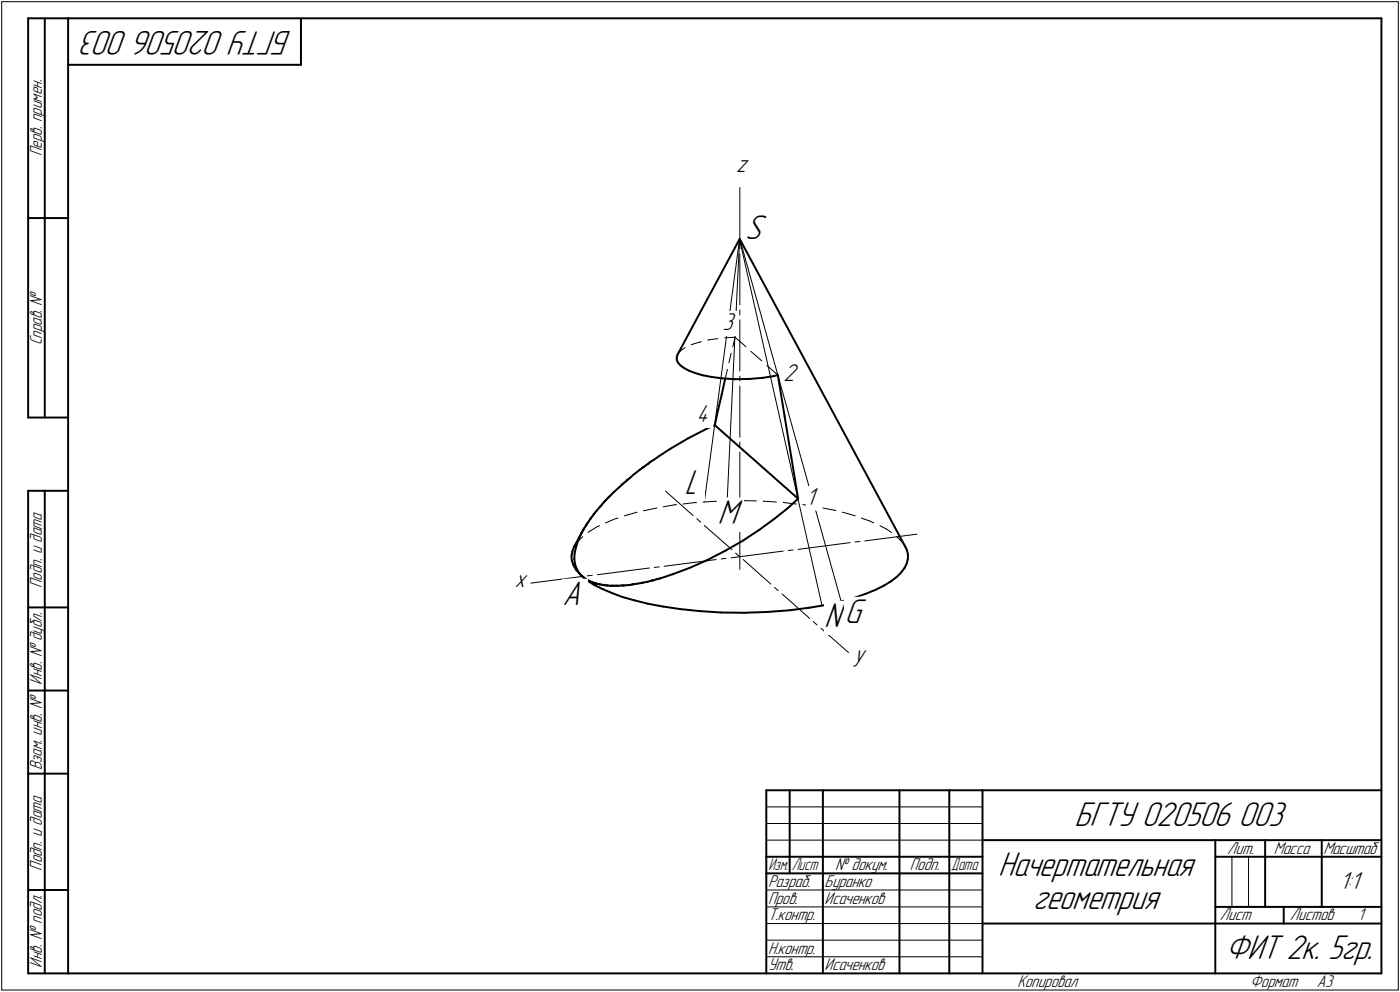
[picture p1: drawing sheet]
<svg xmlns="http://www.w3.org/2000/svg" width="421mm" height="298mm" viewBox="0 0 421 298" stroke-linecap="round" stroke-linejoin="round" font-family="sans-serif">
<g fill="none" stroke="#000" stroke-width=".3">
<path d="M.5 .5v297zM.5 .5h420zM420.5 .5v297zM222.5 56.4v15.3zM222.4 71.9l-10.6 78.9zM222.4 71.9l-3.7 78.6zM222.4 71.9l24.8 110.1zM222.5 76.3v15.3zM222.5 73.2v1.6zM222.5 71.9l30.5 108.9zM222.5 96.1v15.4zM222.5 93.1v1.6z"/>
<path d="M204.3 105.8l.9-.8zM204.3 105.8l-.5 .7zM205.2 105l.9-.5zM207.9 103.6l.4-.1zM208.3 103.5l2.2-.7zM210.5 102.8l.4-.1zM212.9 102.2l.4-.1zM213.3 102.1l2.6-.3zM217.9 101.5l3.2-.2zM218.8 111l-.7 2.8zM219.9 106.2l-.7 2.9zM221.1 101.3l-.7 2.9z"/>
<path d="M221.1 101.3l3.3 2.9zM222.5 116v15.4zM222.5 113v1.5zM225.8 105.6l3.3 2.9zM230.6 109.8l3.3 2.9zM222.5 135.9v15.4zM222.5 132.8v1.6zM177.5 159.6l2.2-1.4zM179.7 158.2l.6-.2zM182.1 157.1h.2zM182.3 157.1l3-1.3zM185.3 155.8l.5-.1z"/>
<path d="M187.8 155l1.1-.3zM188.9 154.7l2.7-.8zM193.5 153.5l4-.8zM199.5 152.3l3.3-.6zM200.2 147.6l8.2 7.3zM202.8 151.7l.7-.1zM205.4 151.5l3.4-.5zM208.8 151h.7zM209.5 155.9l1.2 1zM211.4 150.9l4.1-.3zM211.8 157.9l8.3 7.3zM217.4 150.5h4.1z"/>
<path d="M222.5 155.8v15.3zM222.5 152.7v1.6zM223.4 150.5h4.1zM229.6 150.6h.1M229.6 150.6l3.9 .3zM235.5 151h.4zM235.9 151l3.6 .5zM241.5 151.6l3.9 .7zM247.5 152.7l3.5 .6zM251 153.3l.4 .1zM253.3 153.9l1.6 .4zM254.9 154.3l2.3 .7z"/>
<path d="M259.1 155.7l2.4 .8zM261.5 156.5l1.3 .6zM264.7 158l1.9 1zM266.6 159l1.5 1zM159.5 175.3l15.7-2.1zM173.1 163.6l-.5 .7zM174.2 162.2l1.1-.9zM174.2 162.2l-1.1 1.4zM176.6 173.1l1.5-.2zM176.9 160l.6-.4zM179.7 172.7l15.6-2zM196.8 170.5l1.5-.2z"/>
<path d="M199.7 170.2l15.7-2.1zM216.9 168l1.5-.2zM219.9 167.6l15.6-2zM221.2 166.2l1.1 1zM223.5 168.1l8.3 7.4zM232.9 176.5l1.1 1zM235.2 178.5l8.3 7.3zM237.1 165.4l1.4-.1zM240 165.1l15.7-2zM257.1 162.9l1.6-.2zM260.1 162.6l15.7-2.1zM269.7 161.3l.4 .3z"/>
<path d="M270.1 161.6l1.3 1.4zM271.4 163l.9 1.3zM244.6 186.8l1.1 1zM246.9 188.8l8.3 7.3zM230.5 247.5h65zM230.5 252.5h65zM230.5 242.5h65zM370.5 257.5v15zM375.5 257.5v15zM230.5 267.5h65zM230.5 272.5h65zM230.5 277.5h65z"/>
<path d="M.5 297.5h420zM230.5 282.5h65zM230.5 287.5h65z"/>
</g>
<g fill="none" stroke="#000" stroke-width=".59">
<path d="M8.5 5.5v120zM8.5 5.5h12zM13.5 5.5v120zM20.5 5.5v287zM20.5 5.5h395zM20.5 19.5h70zM90.5 5.5v14zM415.5 5.5v287zM8.5 65.5h12zM222.4 71.9l-18.6 34.6zM222.4 71.9h.1M222.5 71.9h.1"/>
<path d="M222.5 71.9l49.8 92.4zM203.5 107.4v.8zM203.5 108.2l.5 .9zM203.8 106.5l-.3 .9zM204 109.1l.7 .8zM204.7 109.9l1.1 .8zM205.8 110.7l1.5 .7zM207.3 111.4l1.7 .7zM209 112.1l2.3 .7zM211.3 112.8l2.7 .5zM214 113.3l3.3 .4zM217.1 118.4l-1.1 4.7z"/>
<path d="M217.3 113.7l3.8 .3zM218.1 113.8l-1 4.6zM221.1 114l4.3-.1zM225.4 113.9l4-.4zM229.4 113.5l3.3-.5zM232.7 113l1.2-.3zM233.9 112.7l2.1 12.4zM8.5 125.5h12zM194.2 139.9l.7-.5zM194.9 139.4h.1M195 139.4h.1M195.1 139.3l.1-.2z"/>
<path d="M195.2 139.1l.5-.3zM195.7 138.8l.8-.5zM196.5 138.3l1.7-1.2zM198.2 137.1l3.4-2.2zM201.6 134.9l5.3-3.2zM206.9 131.7l5.4-2.8zM212.3 128.9l2.7-1.1zM215 127.8l25 22.1zM216 123.1l-1 4.7zM236 125.1l2 12.4zM238 137.5l2 12.4zM8.5 147.5v145z"/>
<path d="M8.5 147.5h12zM13.5 147.5v145zM175.1 159.9l-2.5 4.4zM175.1 159.9l-.2 .2zM175.3 159.4l-.2 .5zM175.3 159.4h.1M175.3 159.3h.1M175.5 159.1l-.1 .2zM175.7 158.7l-.2 .4zM176.1 158.2l-.4 .5zM176.3 157.8l-.2 .4zM176.3 157.8h.1"/>
<path d="M176.3 157.7h.1M176.4 157.6v.1zM176.6 157.3l-.2 .3zM177 156.7l-.4 .6zM177.5 156l-.5 .7zM177.5 156h.1M177.5 155.9h.1M177.7 155.7l-.1 .2zM177.9 155.4l-.2 .3zM178.3 154.9l-.4 .5zM178.6 154.5l-.3 .4zM178.6 154.5h.1"/>
<path d="M178.8 154.3l-.2 .1zM179 154l-.2 .3zM179.5 153.4l-.5 .6zM180.5 152.2l-1 1.2zM180.5 152.2h.1M180.6 152.1l.2-.1zM181 151.6l-.2 .4zM181.6 151l-.6 .6zM182.1 150.4l-.5 .6zM182.1 150.4h.1M182.2 150.4h.1M182.2 150.3h.1"/>
<path d="M182.3 150.2l.2-.3zM182.5 149.9l.5-.4zM183 149.5h.1M183 149.4h.1M183.1 149.4h.1M183.2 149.3l.2-.2zM183.4 149.1l.4-.4zM183.8 148.7l.8-.8zM184.6 147.9l1.7-1.5zM186.3 146.4l.8-.8zM187.1 145.6h.1M187.1 145.5h.2z"/>
<path d="M187.3 145.5l.2-.3zM187.5 145.2l.5-.3zM188 144.9l.6-.5zM188.6 144.4h.1M188.6 144.3h.1M188.7 144.2l.3-.2zM189 144l.5-.4zM189.5 143.6l.9-.9zM190.4 142.7l2-1.6zM192.4 141.1l.8-.5zM193.2 140.6h.1M193.2 140.5h.2z"/>
<path d="M193.4 140.5l.2-.2zM193.6 140.3l.6-.4zM228.4 159.2l4.4-3.2zM232.8 156l4.1-3.3zM236.9 152.7l3.1-2.8zM171.9 167l.1 1.4zM172 168.4l.5 1.4zM172.1 165.7l-.2 1.3zM172.5 169.8l.7 1.4zM172.6 164.3l-.5 1.4zM172.7 168.1l.3 1.6zM172.8 166.3l-.1 1.8z"/>
<path d="M173 169.7l.5 1.3zM173.2 171.2l1.2 1.4zM173.2 164.4l-.4 1.9zM173.5 171l.7 1.3zM173.9 162.3l-.7 2.1zM174.2 172.3l1 .9zM174.4 172.6l.8 .6zM174.9 160.1l-1 2.2zM175.2 173.2l1.6 1.4zM175.2 173.3l.2 .2zM175.2 173.3h.1M175.4 173.5l.2 .1z"/>
<path d="M175.7 173.7h.1M175.6 173.7h.1M175.8 173.7h.1M175.8 173.7l.5 .4zM176.3 174.1l.2 .1zM176.5 174.2l.2 .1zM176.8 174.4h.1M176.8 174.6l2 1.3zM176.9 174.4h.1M177 174.4h.1M177 174.4l.2 .2zM177.3 174.7h.1"/>
<path d="M177.4 174.7h.1M177.5 174.7h.1M177.5 174.7l.4 .2zM177.9 174.9l.3 .1zM178.2 175l.2 .1zM178.5 175.1h.1M178.5 175.1l.3 .1zM178.8 175.9l2.5 1.1zM178.8 175.2l.3 .1zM179.1 175.3h.1zM179.3 175.3h.1M179.4 175.3h.1"/>
<path d="M179.4 175.4l.3 .1zM179.4 175.4h.1M179.7 175.5h.4zM180.1 175.5l.2 .1zM180.3 175.6h.1M180.4 175.6h.1M180.4 175.6l.4 .1zM180.8 175.7l.4 .1zM181.2 175.8h.2zM181.3 177l2.8 1.2zM181.4 175.8h.1M181.5 175.8h.1"/>
<path d="M181.5 175.9h.4zM181.5 175.9h.1M181.9 175.9h.4zM182.3 175.9h.2zM182.6 175.9h.1M182.7 175.9h.1M182.7 175.9l.7 .1zM183.4 176h.4zM183.8 176h.3zM184.1 178.2l3.1 1.2zM184.1 176h.1M184.2 176h.1"/>
<path d="M184.2 176h.4zM184.6 176h.5zM185.1 176h.3zM185.5 176h.1M185.6 176h.1M185.7 176h.1M185.7 176h.5zM186.2 176l.7-.1zM186.9 175.9h.5zM187.2 179.4l3.6 1zM187.4 175.9h.1zM187.6 175.9h.1"/>
<path d="M187.7 175.9h.1M187.7 175.9h.9zM188.6 175.9l1-.1zM189.6 175.8l.4-.1zM190 175.7l.2-.1zM190.3 175.6h.1M190.4 175.6h.1M190.4 175.6l1.1-.2zM191.5 175.4l1-.1zM192.5 175.3l.5-.1zM193 175.2l.2-.1zM193.2 175.1h.2z"/>
<path d="M193.4 175.1l1.3-.3zM194.7 174.8l.9-.2zM195.6 174.6l.4-.1zM196 174.5l.3-.1zM196.3 174.4h.1M196.4 174.4h.1M196.4 174.4l1-.3zM197.4 174.1l.8-.2zM198.2 173.9l.3-.1zM198.5 173.8l.2-.1zM198.8 173.7h.1M198.8 173.7l3.6-1.1z"/>
<path d="M202.4 172.6l4.9-1.9zM207.3 170.7l5.2-2.3zM212.5 168.4l5.6-2.9zM218.1 165.5l5.3-3zM223.4 162.5l5-3.3zM256.9 179.7l3.4-1.2zM260.3 178.5l2.9-1.2zM263.2 177.3l2.6-1.3zM265.8 176l2.1-1.2zM267.9 174.8l1.8-1.4zM271 172l-1.3 1.4zM272 170.7l-1 1.3z"/>
<path d="M272.3 164.3l.4 .9zM272.7 169.3l-.7 1.4zM272.7 165.2l.3 1.3zM273 167.9l-.3 1.4zM273 166.5v1.4zM8.5 182.5h12zM190.8 180.4l4.1 1zM194.9 181.4l4.6 .9zM199.5 182.3l5.1 .7zM204.6 183l5.8 .6zM210.4 183.6l6.4 .5zM216.8 184.1h7z"/>
<path d="M223.8 184.1l7.1-.2zM230.9 183.9l6.7-.5zM237.6 183.4l5.8-.8zM243.4 182.6l5.1-.8zM248.5 181.8l4.5-1zM253 180.8l3.9-1.1zM8.5 207.5h12zM8.5 232.5h12zM230.5 237.5h185zM230.5 237.5v55zM237.5 237.5v25zM247.5 237.5v55z"/>
<path d="M270.5 237.5v55zM285.5 237.5v55zM295.5 237.5v55zM230.5 257.5h65zM295.5 252.5h120zM365.5 252.5v40zM365.5 257.5h15zM380.5 252.5v20zM380.5 257.5h35zM397.5 252.5v20zM8.5 267.5h12zM230.5 262.5h65z"/>
<path d="M295.5 277.5h70zM365.5 277.5h50zM365.5 272.5h50zM386.1 272.5v5zM8.5 292.5h12zM20.5 292.5h395z"/>
</g>
<g fill="#fff" stroke="#fff" stroke-width=".3">
<path d="M154.9 170.9h4.5zM154.9 170.9h4.5zM154.9 171h4.5zM154.9 171.1h4.5zM154.9 171.2h4.5zM154.9 171.3h4.5zM154.9 171.4h4.5zM154.9 171.4h4.5zM154.9 171.5h4.5zM154.9 171.6h4.5zM154.9 171.7h4.5zM154.9 171.8h4.5zM154.9 171.9h4.5zM154.9 172h4.5zM154.9 172h4.5zM154.9 172.1h4.5zM154.9 172.2h4.5zM154.9 172.3h4.5zM154.9 172.4h4.5zM154.9 172.5h4.5zM154.9 172.6h4.5zM154.9 172.6h4.5zM154.9 172.7h4.5zM154.9 172.8h4.5zM154.9 172.9h4.5zM154.9 173h4.5zM154.9 173.1h4.5zM154.9 173.1h4.5zM154.9 173.2h4.5zM154.9 173.3h4.5zM154.9 173.4h4.5zM154.9 173.5h4.5zM154.9 173.6h4.5zM154.9 173.7h4.5zM154.9 173.7h4.5zM154.9 173.8h4.5zM154.9 173.9h4.5zM154.9 174h4.5zM154.9 174.1h4.5zM154.9 174.2h4.5zM154.9 174.2h4.5zM154.9 174.3h4.5zM154.9 174.4h4.5zM154.9 174.5h4.5zM154.9 174.6h4.5zM154.9 174.7h4.5zM154.9 174.8h4.5zM154.9 174.8h4.5zM154.9 174.9h4.5zM154.9 175h4.5zM154.9 175.1h4.5zM154.9 175.2h4.5zM154.9 175.3h4.5zM154.9 175.3h4.5zM154.9 175.4h4.5zM154.9 175.5h4.5zM154.9 175.6h4.5zM154.9 175.7h4.5zM154.9 175.8h4.5zM154.9 175.9h4.5zM154.9 175.9h4.5zM154.9 176h4.5zM154.9 176.1h4.5zM154.9 176.2h4.5zM154.9 176.3h4.5zM154.9 176.4h4.5zM154.9 176.4h4.5zM154.9 176.5h4.5zM154.9 176.6h4.5zM154.9 176.7h4.5zM154.9 176.8h4.5zM154.9 176.9h4.5zM154.9 177h4.5zM154.9 177h4.5zM154.9 177.1h4.5zM154.9 177.2h4.5zM154.9 177.3h4.5zM154.9 177.4h4.5zM154.9 177.5h4.5zM154.9 177.5h4.5zM154.9 177.6h4.5zM154.9 177.7h4.5zM154.9 177.8h4.5zM154.9 177.9h4.5z"/>
<path d="M256.8 193.5h4.7zM256.8 193.5h4.7zM256.8 193.6h4.7zM256.8 193.7h4.7zM256.8 193.8h4.7zM256.8 193.9h4.7zM256.8 194h4.7zM256.8 194.1h4.7zM256.8 194.1h4.7zM256.8 194.2h4.7zM256.8 194.3h4.7zM256.8 194.4h4.7zM256.8 194.5h4.7zM256.8 194.6h4.7zM256.8 194.6h4.7zM256.8 194.7h4.7zM256.8 194.8h4.7zM256.8 194.9h4.7zM256.8 195h4.7zM256.8 195.1h4.7zM256.8 195.2h4.7zM256.8 195.2h4.7zM256.8 195.3h4.7zM256.8 195.4h4.7zM256.8 195.5h4.7zM256.8 195.6h4.7zM256.8 195.7h4.7zM256.8 195.7h4.7zM256.8 195.8h4.7zM256.8 195.9h4.7zM256.8 196h4.7zM256.8 196.1h4.7zM256.8 196.2h4.7zM256.8 196.3h4.7zM256.8 196.3h4.7zM256.8 196.4h4.7zM256.8 196.5h4.7zM256.8 196.6h4.7zM256.8 196.7h4.7zM256.8 196.8h4.7zM256.8 196.8h4.7zM256.8 196.9h4.7zM256.8 197h4.7zM256.8 197.1h4.7zM256.8 197.2h4.7zM256.8 197.3h4.7zM256.8 197.4h4.7zM256.8 197.4h4.7zM256.8 197.5h4.7zM256.8 197.6h4.7zM256.8 197.7h4.7zM256.8 197.8h4.7zM256.8 197.9h4.7zM256.8 198h4.7zM256.8 198h4.7zM256.8 198.1h4.7zM256.8 198.2h4.7zM256.8 198.3h4.7zM256.8 198.4h4.7zM256.8 198.5h4.7zM256.8 198.5h4.7zM256.8 198.6h4.7zM256.8 198.7h4.7zM256.8 198.8h4.7zM256.8 198.9h4.7zM256.8 199h4.7zM256.8 199.1h4.7zM256.8 199.1h4.7zM256.8 199.2h4.7zM256.8 199.3h4.7zM256.8 199.4h4.7zM256.8 199.5h4.7zM256.8 199.6h4.7zM256.8 199.6h4.7zM256.8 199.7h4.7zM256.8 199.8h4.7zM256.8 199.9h4.7zM256.8 200h4.7zM256.8 200.1h4.7zM256.8 200.2h4.7zM256.8 200.2h4.7zM256.8 200.3h4.7zM256.8 200.4h4.7zM256.8 200.5h4.7z"/>
<path d="M221.4 46.1h4.7zM221.4 46.1h4.7zM221.4 46.2h4.7zM221.4 46.3h4.7zM221.4 46.4h4.7zM221.4 46.5h4.7zM221.4 46.6h4.7zM221.4 46.7h4.7zM221.4 46.7h4.7zM221.4 46.8h4.7zM221.4 46.9h4.7zM221.4 47h4.7zM221.4 47.1h4.7zM221.4 47.2h4.7zM221.4 47.2h4.7zM221.4 47.3h4.7zM221.4 47.4h4.7zM221.4 47.5h4.7zM221.4 47.6h4.7zM221.4 47.7h4.7zM221.4 47.8h4.7zM221.4 47.8h4.7zM221.4 47.9h4.7zM221.4 48h4.7zM221.4 48.1h4.7zM221.4 48.2h4.7zM221.4 48.3h4.7zM221.4 48.3h4.7zM221.4 48.4h4.7zM221.4 48.5h4.7zM221.4 48.6h4.7zM221.4 48.7h4.7zM221.4 48.8h4.7zM221.4 48.9h4.7zM221.4 48.9h4.7zM221.4 49h4.7zM221.4 49.1h4.7zM221.4 49.2h4.7zM221.4 49.3h4.7zM221.4 49.4h4.7zM221.4 49.4h4.7zM221.4 49.5h4.7zM221.4 49.6h4.7zM221.4 49.7h4.7zM221.4 49.8h4.7zM221.4 49.9h4.7zM221.4 50h4.7zM221.4 50h4.7zM221.4 50.1h4.7zM221.4 50.2h4.7zM221.4 50.3h4.7zM221.4 50.4h4.7zM221.4 50.5h4.7zM221.4 50.5h4.7zM221.4 50.6h4.7zM221.4 50.7h4.7zM221.4 50.8h4.7zM221.4 50.9h4.7zM221.4 51h4.7zM221.4 51.1h4.7zM221.4 51.1h4.7zM221.4 51.2h4.7zM221.4 51.3h4.7zM221.4 51.4h4.7zM221.4 51.5h4.7zM221.4 51.6h4.7zM221.4 51.6h4.7zM221.4 51.7h4.7zM221.4 51.8h4.7zM221.4 51.9h4.7zM221.4 52h4.7zM221.4 52.1h4.7zM221.4 52.2h4.7zM221.4 52.2h4.7zM221.4 52.3h4.7zM221.4 52.4h4.7zM221.4 52.5h4.7zM221.4 52.6h4.7zM221.4 52.7h4.7zM221.4 52.7h4.7zM221.4 52.8h4.7zM221.4 52.9h4.7zM221.4 53h4.7zM221.4 53.1h4.7z"/>
<path d="M169.2 174.1h7.5zM169.2 174.2h7.5zM169.2 174.2h7.5zM169.2 174.3h7.5zM169.2 174.4h7.5zM169.2 174.5h7.5zM169.2 174.6h7.5zM169.2 174.7h7.5zM169.2 174.8h7.5zM169.2 174.8h7.5zM169.2 174.9h7.5zM169.2 175h7.5zM169.2 175.1h7.5zM169.2 175.2h7.5zM169.2 175.3h7.5zM169.2 175.3h7.5zM169.2 175.4h7.5zM169.2 175.5h7.5zM169.2 175.6h7.5zM169.2 175.7h7.5zM169.2 175.8h7.5zM169.2 175.9h7.5zM169.2 175.9h7.5zM169.2 176h7.5zM169.2 176.1h7.5zM169.2 176.2h7.5zM169.2 176.3h7.5zM169.2 176.4h7.5zM169.2 176.4h7.5zM169.2 176.5h7.5zM169.2 176.6h7.5zM169.2 176.7h7.5zM169.2 176.8h7.5zM169.2 176.9h7.5zM169.2 177h7.5zM169.2 177h7.5zM169.2 177.1h7.5zM169.2 177.2h7.5zM169.2 177.3h7.5zM169.2 177.4h7.5zM169.2 177.5h7.5zM169.2 177.5h7.5zM169.2 177.6h7.5zM169.2 177.7h7.5zM169.2 177.8h7.5zM169.2 177.9h7.5zM169.2 178h7.5zM169.2 178.1h7.5zM169.2 178.1h7.5zM169.2 178.2h7.5zM169.2 178.3h7.5zM169.2 178.4h7.5zM169.2 178.5h7.5zM169.2 178.6h7.5zM169.2 178.6h7.5zM169.2 178.7h7.5zM169.2 178.8h7.5zM169.2 178.9h7.5zM169.2 179h7.5zM169.2 179.1h7.5zM169.2 179.2h7.5zM169.2 179.2h7.5zM169.2 179.3h7.5zM169.2 179.4h7.5zM169.2 179.5h7.5zM169.2 179.6h7.5zM169.2 179.7h7.5zM169.2 179.7h7.5zM169.2 179.8h7.5zM169.2 179.9h7.5zM169.2 180h7.5zM169.2 180.1h7.5zM169.2 180.2h7.5zM169.2 180.3h7.5zM169.2 180.3h7.5zM169.2 180.4h7.5zM169.2 180.5h7.5zM169.2 180.6h7.5zM169.2 180.7h7.5zM169.2 180.8h7.5zM169.2 180.8h7.5zM169.2 180.9h7.5zM169.2 181h7.5zM169.2 181.1h7.5zM169.2 181.2h7.5zM169.2 181.3h7.5zM169.2 181.4h7.5zM169.2 181.4h7.5zM169.2 181.5h7.5zM169.2 181.6h7.5zM169.2 181.7h7.5zM169.2 181.8h7.5zM169.2 181.9h7.5zM169.2 181.9h7.5zM169.2 182h7.5zM169.2 182.1h7.5zM169.2 182.2h7.5zM169.2 182.3h7.5zM169.2 182.4h7.5zM169.2 182.5h7.5zM169.2 182.5h7.5zM169.2 182.6h7.5zM169.2 182.7h7.5zM169.2 182.8h7.5zM169.2 182.9h7.5zM169.2 183h7.5zM169.2 183h7.5zM169.2 183.1h7.5zM169.2 183.2h7.5zM169.2 183.3h7.5zM169.2 183.4h7.5zM169.2 183.5h7.5zM169.2 183.6h7.5zM169.2 183.6h7.5zM169.2 183.7h7.5zM169.2 183.8h7.5zM169.2 183.9h7.5zM169.2 184h7.5z"/>
<path d="M224.1 64h7zM224.1 64.1h7zM224.1 64.2h7zM224.1 64.3h7zM224.1 64.3h7zM224.1 64.4h7zM224.1 64.5h7zM224.1 64.6h7zM224.1 64.7h7zM224.1 64.8h7zM224.1 64.9h7zM224.1 64.9h7zM224.1 65h7zM224.1 65.1h7zM224.1 65.2h7zM224.1 65.3h7zM224.1 65.4h7zM224.1 65.4h7zM224.1 65.5h7zM224.1 65.6h7zM224.1 65.7h7zM224.1 65.8h7zM224.1 65.9h7zM224.1 66h7zM224.1 66h7zM224.1 66.1h7zM224.1 66.2h7zM224.1 66.3h7zM224.1 66.4h7zM224.1 66.5h7zM224.1 66.5h7zM224.1 66.6h7zM224.1 66.7h7zM224.1 66.8h7zM224.1 66.9h7zM224.1 67h7zM224.1 67.1h7zM224.1 67.1h7zM224.1 67.2h7zM224.1 67.3h7zM224.1 67.4h7zM224.1 67.5h7zM224.1 67.6h7zM224.1 67.6h7zM224.1 67.7h7zM224.1 67.8h7zM224.1 67.9h7zM224.1 68h7zM224.1 68.1h7zM224.1 68.2h7zM224.1 68.2h7zM224.1 68.3h7zM224.1 68.4h7zM224.1 68.5h7zM224.1 68.6h7zM224.1 68.7h7zM224.1 68.7h7zM224.1 68.8h7zM224.1 68.9h7zM224.1 69h7zM224.1 69.1h7zM224.1 69.2h7zM224.1 69.3h7zM224.1 69.3h7zM224.1 69.4h7zM224.1 69.5h7zM224.1 69.6h7zM224.1 69.7h7zM224.1 69.8h7zM224.1 69.8h7zM224.1 69.9h7zM224.1 70h7zM224.1 70.1h7zM224.1 70.2h7zM224.1 70.3h7zM224.1 70.4h7zM224.1 70.4h7zM224.1 70.5h7zM224.1 70.6h7zM224.1 70.7h7zM224.1 70.8h7zM224.1 70.9h7zM224.1 71h7zM224.1 71h7zM224.1 71.1h7zM224.1 71.2h7zM224.1 71.3h7zM224.1 71.4h7zM224.1 71.5h7zM224.1 71.5h7zM224.1 71.6h7zM224.1 71.7h7zM224.1 71.8h7zM224.1 71.9h7zM224.1 72h7zM224.1 72.1h7zM224.1 72.1h7zM224.1 72.2h7zM224.1 72.3h7zM224.1 72.4h7zM224.1 72.5h7zM224.1 72.6h7zM224.1 72.6h7zM224.1 72.7h7zM224.1 72.8h7zM224.1 72.9h7zM224.1 73h7zM224.1 73.1h7zM224.1 73.2h7zM224.1 73.2h7zM224.1 73.3h7zM224.1 73.4h7zM224.1 73.5h7zM224.1 73.6h7zM224.1 73.7h7zM224.1 73.7h7zM224.1 73.8h7zM224.1 73.9h7z"/>
<path d="M242.4 146.2h3.9zM242.4 146.3h3.9zM242.4 146.4h3.9zM242.4 146.5h3.9zM242.4 146.6h3.9zM242.4 146.6h3.9zM242.4 146.7h3.9zM242.4 146.8h3.9zM242.4 146.9h3.9zM242.4 147h3.9zM242.4 147.1h3.9zM242.4 147.2h3.9zM242.4 147.2h3.9zM242.4 147.3h3.9zM242.4 147.4h3.9zM242.4 147.5h3.9zM242.4 147.6h3.9zM242.4 147.7h3.9zM242.4 147.7h3.9zM242.4 147.8h3.9zM242.4 147.9h3.9zM242.4 148h3.9zM242.4 148.1h3.9zM242.4 148.2h3.9zM242.4 148.3h3.9zM242.4 148.3h3.9zM242.4 148.4h3.9zM242.4 148.5h3.9zM242.4 148.6h3.9zM242.4 148.7h3.9zM242.4 148.8h3.9zM242.4 148.8h3.9zM242.4 148.9h3.9zM242.4 149h3.9zM242.4 149.1h3.9zM242.4 149.2h3.9zM242.4 149.3h3.9zM242.4 149.4h3.9zM242.4 149.4h3.9zM242.4 149.5h3.9zM242.4 149.6h3.9zM242.4 149.7h3.9zM242.4 149.8h3.9zM242.4 149.9h3.9zM242.4 149.9h3.9zM242.4 150h3.9zM242.4 150.1h3.9zM242.4 150.2h3.9zM242.4 150.3h3.9zM242.4 150.4h3.9zM242.4 150.5h3.9zM242.4 150.5h3.9zM242.4 150.6h3.9zM242.4 150.7h3.9zM242.4 150.8h3.9zM242.4 150.9h3.9zM242.4 151h3.9zM242.4 151h3.9zM242.4 151.1h3.9zM242.4 151.2h3.9zM242.4 151.3h3.9zM242.4 151.4h3.9zM242.4 151.5h3.9zM242.4 151.6h3.9zM242.4 151.6h3.9zM242.4 151.7h3.9zM242.4 151.8h3.9zM242.4 151.9h3.9zM242.4 152h3.9zM242.4 152.1h3.9zM242.4 152.1h3.9zM242.4 152.2h3.9zM242.4 152.3h3.9zM242.4 152.4h3.9zM242.4 152.5h3.9zM242.4 152.6h3.9zM242.4 152.7h3.9zM242.4 152.7h3.9zM242.4 152.8h3.9zM242.4 152.9h3.9zM242.4 153h3.9zM242.4 153.1h3.9zM242.4 153.2h3.9zM242.4 153.2h3.9z"/>
<path d="M235.6 109.1h5zM235.6 109.1h5zM235.6 109.2h5zM235.6 109.3h5zM235.6 109.4h5zM235.6 109.5h5zM235.6 109.6h5zM235.6 109.6h5zM235.6 109.7h5zM235.6 109.8h5zM235.6 109.9h5zM235.6 110h5zM235.6 110.1h5zM235.6 110.2h5zM235.6 110.2h5zM235.6 110.3h5zM235.6 110.4h5zM235.6 110.5h5zM235.6 110.6h5zM235.6 110.7h5zM235.6 110.7h5zM235.6 110.8h5zM235.6 110.9h5zM235.6 111h5zM235.6 111.1h5zM235.6 111.2h5zM235.6 111.3h5zM235.6 111.3h5zM235.6 111.4h5zM235.6 111.5h5zM235.6 111.6h5zM235.6 111.7h5zM235.6 111.8h5zM235.6 111.8h5zM235.6 111.9h5zM235.6 112h5zM235.6 112.1h5zM235.6 112.2h5zM235.6 112.3h5zM235.6 112.4h5zM235.6 112.4h5zM235.6 112.5h5zM235.6 112.6h5zM235.6 112.7h5zM235.6 112.8h5zM235.6 112.9h5zM235.6 112.9h5zM235.6 113h5zM235.6 113.1h5zM235.6 113.2h5zM235.6 113.3h5zM235.6 113.4h5zM235.6 113.5h5zM235.6 113.5h5zM235.6 113.6h5zM235.6 113.7h5zM235.6 113.8h5zM235.6 113.9h5zM235.6 114h5zM235.6 114h5zM235.6 114.1h5zM235.6 114.2h5zM235.6 114.3h5zM235.6 114.4h5zM235.6 114.5h5zM235.6 114.6h5zM235.6 114.6h5zM235.6 114.7h5zM235.6 114.8h5zM235.6 114.9h5zM235.6 115h5zM235.6 115.1h5zM235.6 115.1h5zM235.6 115.2h5zM235.6 115.3h5zM235.6 115.4h5zM235.6 115.5h5zM235.6 115.6h5zM235.6 115.7h5zM235.6 115.7h5zM235.6 115.8h5zM235.6 115.9h5zM235.6 116h5zM235.6 116.1h5z"/>
<path d="M217.3 93.6h4.6zM217.3 93.7h4.6zM217.3 93.8h4.6zM217.3 93.9h4.6zM217.3 94h4.6zM217.3 94.1h4.6zM217.3 94.1h4.6zM217.3 94.2h4.6zM217.3 94.3h4.6zM217.3 94.4h4.6zM217.3 94.5h4.6zM217.3 94.6h4.6zM217.3 94.7h4.6zM217.3 94.7h4.6zM217.3 94.8h4.6zM217.3 94.9h4.6zM217.3 95h4.6zM217.3 95.1h4.6zM217.3 95.2h4.6zM217.3 95.2h4.6zM217.3 95.3h4.6zM217.3 95.4h4.6zM217.3 95.5h4.6zM217.3 95.6h4.6zM217.3 95.7h4.6zM217.3 95.8h4.6zM217.3 95.8h4.6zM217.3 95.9h4.6zM217.3 96h4.6zM217.3 96.1h4.6zM217.3 96.2h4.6zM217.3 96.3h4.6zM217.3 96.4h4.6zM217.3 96.4h4.6zM217.3 96.5h4.6zM217.3 96.6h4.6zM217.3 96.7h4.6zM217.3 96.8h4.6zM217.3 96.9h4.6zM217.3 96.9h4.6zM217.3 97h4.6zM217.3 97.1h4.6zM217.3 97.2h4.6zM217.3 97.3h4.6zM217.3 97.4h4.6zM217.3 97.5h4.6zM217.3 97.5h4.6zM217.3 97.6h4.6zM217.3 97.7h4.6zM217.3 97.8h4.6zM217.3 97.9h4.6zM217.3 98h4.6zM217.3 98h4.6zM217.3 98.1h4.6zM217.3 98.2h4.6zM217.3 98.3h4.6zM217.3 98.4h4.6zM217.3 98.5h4.6zM217.3 98.6h4.6zM217.3 98.6h4.6zM217.3 98.7h4.6zM217.3 98.8h4.6zM217.3 98.9h4.6zM217.3 99h4.6zM217.3 99.1h4.6zM217.3 99.1h4.6zM217.3 99.2h4.6zM217.3 99.3h4.6zM217.3 99.4h4.6zM217.3 99.5h4.6zM217.3 99.6h4.6zM217.3 99.7h4.6zM217.3 99.7h4.6zM217.3 99.8h4.6zM217.3 99.9h4.6zM217.3 100h4.6zM217.3 100.1h4.6zM217.3 100.2h4.6zM217.3 100.2h4.6zM217.3 100.3h4.6zM217.3 100.4h4.6zM217.3 100.5h4.6zM217.3 100.6h4.6zM217.3 100.7h4.6zM217.3 100.8h4.6z"/>
<path d="M209.5 121.3h5zM209.5 121.4h5zM209.5 121.5h5zM209.5 121.6h5zM209.5 121.7h5zM209.5 121.8h5zM209.5 121.8h5zM209.5 121.9h5zM209.5 122h5zM209.5 122.1h5zM209.5 122.2h5zM209.5 122.3h5zM209.5 122.3h5zM209.5 122.4h5zM209.5 122.5h5zM209.5 122.6h5zM209.5 122.7h5zM209.5 122.8h5zM209.5 122.9h5zM209.5 122.9h5zM209.5 123h5zM209.5 123.1h5zM209.5 123.2h5zM209.5 123.3h5zM209.5 123.4h5zM209.5 123.4h5zM209.5 123.5h5zM209.5 123.6h5zM209.5 123.7h5zM209.5 123.8h5zM209.5 123.9h5zM209.5 124h5zM209.5 124h5zM209.5 124.1h5zM209.5 124.2h5zM209.5 124.3h5zM209.5 124.4h5zM209.5 124.5h5zM209.5 124.5h5zM209.5 124.6h5zM209.5 124.7h5zM209.5 124.8h5zM209.5 124.9h5zM209.5 125h5zM209.5 125.1h5zM209.5 125.1h5zM209.5 125.2h5zM209.5 125.3h5zM209.5 125.4h5zM209.5 125.5h5zM209.5 125.6h5zM209.5 125.6h5zM209.5 125.7h5zM209.5 125.8h5zM209.5 125.9h5zM209.5 126h5zM209.5 126.1h5zM209.5 126.2h5zM209.5 126.2h5zM209.5 126.3h5zM209.5 126.4h5zM209.5 126.5h5zM209.5 126.6h5zM209.5 126.7h5zM209.5 126.7h5zM209.5 126.8h5zM209.5 126.9h5zM209.5 127h5zM209.5 127.1h5zM209.5 127.2h5zM209.5 127.3h5zM209.5 127.3h5zM209.5 127.4h5zM209.5 127.5h5zM209.5 127.6h5zM209.5 127.7h5zM209.5 127.8h5zM209.5 127.8h5zM209.5 127.9h5zM209.5 128h5zM209.5 128.1h5zM209.5 128.2h5zM209.5 128.3h5zM209.5 128.4h5z"/>
<path d="M247.8 180.7h7zM247.8 180.8h7zM247.8 180.8h7zM247.8 180.9h7zM247.8 181h7zM247.8 181.1h7zM247.8 181.2h7zM247.8 181.3h7zM247.8 181.4h7zM247.8 181.4h7zM247.8 181.5h7zM247.8 181.6h7zM247.8 181.7h7zM247.8 181.8h7zM247.8 181.9h7zM247.8 181.9h7zM247.8 182h7zM247.8 182.1h7zM247.8 182.2h7zM247.8 182.3h7zM247.8 182.4h7zM247.8 182.5h7zM247.8 182.5h7zM247.8 182.6h7zM247.8 182.7h7zM247.8 182.8h7zM247.8 182.9h7zM247.8 183h7zM247.8 183h7zM247.8 183.1h7zM247.8 183.2h7zM247.8 183.3h7zM247.8 183.4h7zM247.8 183.5h7zM247.8 183.6h7zM247.8 183.6h7zM247.8 183.7h7zM247.8 183.8h7zM247.8 183.9h7zM247.8 184h7zM247.8 184.1h7zM247.8 184.1h7zM247.8 184.2h7zM247.8 184.3h7zM247.8 184.4h7zM247.8 184.5h7zM247.8 184.6h7zM247.8 184.7h7zM247.8 184.7h7zM247.8 184.8h7zM247.8 184.9h7zM247.8 185h7zM247.8 185.1h7zM247.8 185.2h7zM247.8 185.3h7zM247.8 185.3h7zM247.8 185.4h7zM247.8 185.5h7zM247.8 185.6h7zM247.8 185.7h7zM247.8 185.8h7zM247.8 185.8h7zM247.8 185.9h7zM247.8 186h7zM247.8 186.1h7zM247.8 186.2h7zM247.8 186.3h7zM247.8 186.4h7zM247.8 186.4h7zM247.8 186.5h7zM247.8 186.6h7zM247.8 186.7h7zM247.8 186.8h7zM247.8 186.9h7zM247.8 186.9h7zM247.8 187h7zM247.8 187.1h7zM247.8 187.2h7zM247.8 187.3h7zM247.8 187.4h7zM247.8 187.5h7zM247.8 187.5h7zM247.8 187.6h7zM247.8 187.7h7zM247.8 187.8h7zM247.8 187.9h7zM247.8 188h7zM247.8 188h7zM247.8 188.1h7zM247.8 188.2h7zM247.8 188.3h7zM247.8 188.4h7zM247.8 188.5h7zM247.8 188.6h7zM247.8 188.6h7zM247.8 188.7h7zM247.8 188.8h7zM247.8 188.9h7zM247.8 189h7zM247.8 189.1h7zM247.8 189.1h7zM247.8 189.2h7zM247.8 189.3h7zM247.8 189.4h7zM247.8 189.5h7zM247.8 189.6h7zM247.8 189.7h7zM247.8 189.7h7zM247.8 189.8h7zM247.8 189.9h7zM247.8 190h7zM247.8 190.1h7zM247.8 190.2h7zM247.8 190.2h7zM247.8 190.3h7zM247.8 190.4h7zM247.8 190.5h7zM247.8 190.6h7z"/>
<path d="M253.9 179.5h7zM253.9 179.6h7zM253.9 179.7h7zM253.9 179.7h7zM253.9 179.8h7zM253.9 179.9h7zM253.9 180h7zM253.9 180.1h7zM253.9 180.2h7zM253.9 180.3h7zM253.9 180.3h7zM253.9 180.4h7zM253.9 180.5h7zM253.9 180.6h7zM253.9 180.7h7zM253.9 180.8h7zM253.9 180.8h7zM253.9 180.9h7zM253.9 181h7zM253.9 181.1h7zM253.9 181.2h7zM253.9 181.3h7zM253.9 181.4h7zM253.9 181.4h7zM253.9 181.5h7zM253.9 181.6h7zM253.9 181.7h7zM253.9 181.8h7zM253.9 181.9h7zM253.9 181.9h7zM253.9 182h7zM253.9 182.1h7zM253.9 182.2h7zM253.9 182.3h7zM253.9 182.4h7zM253.9 182.5h7zM253.9 182.5h7zM253.9 182.6h7zM253.9 182.7h7zM253.9 182.8h7zM253.9 182.9h7zM253.9 183h7zM253.9 183h7zM253.9 183.1h7zM253.9 183.2h7zM253.9 183.3h7zM253.9 183.4h7zM253.9 183.5h7zM253.9 183.6h7zM253.9 183.6h7zM253.9 183.7h7zM253.9 183.8h7zM253.9 183.9h7zM253.9 184h7zM253.9 184.1h7zM253.9 184.1h7zM253.9 184.2h7zM253.9 184.3h7zM253.9 184.4h7zM253.9 184.5h7zM253.9 184.6h7zM253.9 184.7h7zM253.9 184.7h7zM253.9 184.8h7zM253.9 184.9h7zM253.9 185h7zM253.9 185.1h7zM253.9 185.2h7zM253.9 185.3h7zM253.9 185.3h7zM253.9 185.4h7zM253.9 185.5h7zM253.9 185.6h7zM253.9 185.7h7zM253.9 185.8h7zM253.9 185.8h7zM253.9 185.9h7zM253.9 186h7zM253.9 186.1h7zM253.9 186.2h7zM253.9 186.3h7zM253.9 186.4h7zM253.9 186.4h7zM253.9 186.5h7zM253.9 186.6h7zM253.9 186.7h7zM253.9 186.8h7zM253.9 186.9h7zM253.9 186.9h7zM253.9 187h7zM253.9 187.1h7zM253.9 187.2h7zM253.9 187.3h7zM253.9 187.4h7zM253.9 187.5h7zM253.9 187.5h7zM253.9 187.6h7zM253.9 187.7h7zM253.9 187.8h7zM253.9 187.9h7zM253.9 188h7zM253.9 188h7zM253.9 188.1h7zM253.9 188.2h7zM253.9 188.3h7zM253.9 188.4h7zM253.9 188.5h7zM253.9 188.6h7zM253.9 188.6h7zM253.9 188.7h7zM253.9 188.8h7zM253.9 188.9h7zM253.9 189h7zM253.9 189.1h7zM253.9 189.1h7zM253.9 189.2h7zM253.9 189.3h7zM253.9 189.4h7z"/>
<path d="M215.7 149.7h8zM215.7 149.8h8zM215.7 149.9h8zM215.7 149.9h8zM215.7 150h8zM215.7 150.1h8zM215.7 150.2h8zM215.7 150.3h8zM215.7 150.4h8zM215.7 150.5h8zM215.7 150.5h8zM215.7 150.6h8zM215.7 150.7h8zM215.7 150.8h8zM215.7 150.9h8zM215.7 151h8zM215.7 151h8zM215.7 151.1h8zM215.7 151.2h8zM215.7 151.3h8zM215.7 151.4h8zM215.7 151.5h8zM215.7 151.6h8zM215.7 151.6h8zM215.7 151.7h8zM215.7 151.8h8zM215.7 151.9h8zM215.7 152h8zM215.7 152.1h8zM215.7 152.1h8zM215.7 152.2h8zM215.7 152.3h8zM215.7 152.4h8zM215.7 152.5h8zM215.7 152.6h8zM215.7 152.7h8zM215.7 152.7h8zM215.7 152.8h8zM215.7 152.9h8zM215.7 153h8zM215.7 153.1h8zM215.7 153.2h8zM215.7 153.2h8zM215.7 153.3h8zM215.7 153.4h8zM215.7 153.5h8zM215.7 153.6h8zM215.7 153.7h8zM215.7 153.8h8zM215.7 153.8h8zM215.7 153.9h8zM215.7 154h8zM215.7 154.1h8zM215.7 154.2h8zM215.7 154.3h8zM215.7 154.3h8zM215.7 154.4h8zM215.7 154.5h8zM215.7 154.6h8zM215.7 154.7h8zM215.7 154.8h8zM215.7 154.9h8zM215.7 154.9h8zM215.7 155h8zM215.7 155.1h8zM215.7 155.2h8zM215.7 155.3h8zM215.7 155.4h8zM215.7 155.4h8zM215.7 155.5h8zM215.7 155.6h8zM215.7 155.7h8zM215.7 155.8h8zM215.7 155.9h8zM215.7 156h8zM215.7 156h8zM215.7 156.1h8zM215.7 156.2h8zM215.7 156.3h8zM215.7 156.4h8zM215.7 156.5h8zM215.7 156.5h8zM215.7 156.6h8zM215.7 156.7h8zM215.7 156.8h8zM215.7 156.9h8zM215.7 157h8zM215.7 157.1h8zM215.7 157.1h8zM215.7 157.2h8zM215.7 157.3h8zM215.7 157.4h8zM215.7 157.5h8zM215.7 157.6h8zM215.7 157.6h8zM215.7 157.7h8zM215.7 157.8h8zM215.7 157.9h8zM215.7 158h8zM215.7 158.1h8zM215.7 158.2h8zM215.7 158.2h8zM215.7 158.3h8zM215.7 158.4h8zM215.7 158.5h8zM215.7 158.6h8zM215.7 158.7h8zM215.7 158.7h8zM215.7 158.8h8zM215.7 158.9h8zM215.7 159h8zM215.7 159.1h8zM215.7 159.2h8zM215.7 159.3h8zM215.7 159.3h8zM215.7 159.4h8zM215.7 159.5h8zM215.7 159.6h8z"/>
<path d="M205.9 140.5h6.1zM205.9 140.6h6.1zM205.9 140.7h6.1zM205.9 140.8h6.1zM205.9 140.9h6.1zM205.9 141h6.1zM205.9 141.1h6.1zM205.9 141.1h6.1zM205.9 141.2h6.1zM205.9 141.3h6.1zM205.9 141.4h6.1zM205.9 141.5h6.1zM205.9 141.6h6.1zM205.9 141.6h6.1zM205.9 141.7h6.1zM205.9 141.8h6.1zM205.9 141.9h6.1zM205.9 142h6.1zM205.9 142.1h6.1zM205.9 142.2h6.1zM205.9 142.2h6.1zM205.9 142.3h6.1zM205.9 142.4h6.1zM205.9 142.5h6.1zM205.9 142.6h6.1zM205.9 142.7h6.1zM205.9 142.7h6.1zM205.9 142.8h6.1zM205.9 142.9h6.1zM205.9 143h6.1zM205.9 143.1h6.1zM205.9 143.2h6.1zM205.9 143.3h6.1zM205.9 143.3h6.1zM205.9 143.4h6.1zM205.9 143.5h6.1zM205.9 143.6h6.1zM205.9 143.7h6.1zM205.9 143.8h6.1zM205.9 143.8h6.1zM205.9 143.9h6.1zM205.9 144h6.1zM205.9 144.1h6.1zM205.9 144.2h6.1zM205.9 144.3h6.1zM205.9 144.4h6.1zM205.9 144.4h6.1zM205.9 144.5h6.1zM205.9 144.6h6.1zM205.9 144.7h6.1zM205.9 144.8h6.1zM205.9 144.9h6.1zM205.9 144.9h6.1zM205.9 145h6.1zM205.9 145.1h6.1zM205.9 145.2h6.1zM205.9 145.3h6.1zM205.9 145.4h6.1zM205.9 145.5h6.1zM205.9 145.5h6.1zM205.9 145.6h6.1zM205.9 145.7h6.1zM205.9 145.8h6.1zM205.9 145.9h6.1zM205.9 146h6.1zM205.9 146h6.1zM205.9 146.1h6.1zM205.9 146.2h6.1zM205.9 146.3h6.1zM205.9 146.4h6.1zM205.9 146.5h6.1zM205.9 146.6h6.1zM205.9 146.6h6.1zM205.9 146.7h6.1zM205.9 146.8h6.1zM205.9 146.9h6.1zM205.9 147h6.1zM205.9 147.1h6.1zM205.9 147.2h6.1zM205.9 147.2h6.1zM205.9 147.3h6.1zM205.9 147.4h6.1zM205.9 147.5h6.1zM205.9 147.6h6.1zM205.9 147.7h6.1zM205.9 147.7h6.1zM205.9 147.8h6.1zM205.9 147.9h6.1zM205.9 148h6.1zM205.9 148.1h6.1zM205.9 148.2h6.1zM205.9 148.3h6.1zM205.9 148.3h6.1zM205.9 148.4h6.1zM205.9 148.5h6.1zM205.9 148.6h6.1zM205.9 148.7h6.1zM205.9 148.8h6.1zM205.9 148.8h6.1zM205.9 148.9h6.1zM205.9 149h6.1zM205.9 149.1h6.1zM205.9 149.2h6.1zM205.9 149.3h6.1zM205.9 149.4h6.1zM205.9 149.4h6.1zM205.9 149.5h6.1zM205.9 149.6h6.1zM205.9 149.7h6.1zM205.9 149.8h6.1zM205.9 149.9h6.1zM205.9 149.9h6.1zM205.9 150h6.1zM205.9 150.1h6.1zM205.9 150.2h6.1zM205.9 150.3h6.1zM205.9 150.4h6.1zM205.9 150.5h6.1z"/>
</g>
<g font-size="10.9">
<text x="38.5" y="9.3" transform="rotate(-180 38.5 9.3)">003</text>
<text x="87.8" y="9.3" transform="rotate(-180 87.8 9.3)">БГТУ 020506</text>
<text x="224.1" y="71.9">S</text>
<text x="205.9" y="148.4">L</text>
<text x="215.8" y="157.5">M</text>
<text x="169.1" y="181.9">A</text>
<text x="247.9" y="188.5">NG</text>
<text x="323.2" y="248.2">БГТУ 020506</text>
<text x="372.5" y="248.2">003</text>
<text x="300.2" y="263.2">Начертательная</text>
<text x="310.7" y="273.2">геометрия</text>
<text x="368.6" y="288.2">ФИТ 2к. 5гр.</text>
</g>
<g font-size="7.8">
<text x="221.4" y="51.7">z</text>
<text x="217.3" y="99.3">3</text>
<text x="235.6" y="114.6">2</text>
<text x="209.5" y="126.9">4</text>
<text x="242.4" y="151.8">1</text>
<text x="154.9" y="176.4">x</text>
<text x="256.8" y="199.1">y</text>
<text x="402.9" y="267.3">1:1</text>
</g>
<g font-size="5.4">
<text x="12.6" y="46.9" transform="rotate(-90 12.6 46.9)">Перв. примен.</text>
<text x="12.6" y="103.8" transform="rotate(-90 12.6 103.8)">Справ. №</text>
<text x="12.6" y="176.7" transform="rotate(-90 12.6 176.7)">Подп. и дата</text>
<text x="12.6" y="205.8" transform="rotate(-90 12.6 205.8)">Инв. № дубл.</text>
<text x="12.6" y="231.5" transform="rotate(-90 12.6 231.5)">Взам. инв. №</text>
<text x="369.1" y="256.6">Лит.</text>
<text x="383.1" y="256.6">Масса</text>
<text x="398" y="256.6">Масштаб</text>
<text x="12.6" y="261.7" transform="rotate(-90 12.6 261.7)">Подп. и дата</text>
<text x="251.2" y="261.6">№ докум.</text>
<text x="273.6" y="261.6">Подп.</text>
<text x="231" y="266.6">Разраб.</text>
<text x="248" y="266.6">Буранко</text>
<text x="231" y="271.6">Пров.</text>
<text x="248" y="271.6">Исаченков</text>
<text x="231" y="276.6">Т.контр.</text>
<text x="366.9" y="276.6">Лист</text>
<text x="388" y="276.6">Листов</text>
<text x="408.4" y="276.6">1</text>
<text x="231" y="286.6">Н.контр.</text>
<text x="12.6" y="290.8" transform="rotate(-90 12.6 290.8)">Инв. № подл.</text>
<text x="231" y="291.6">Утв.</text>
<text x="248" y="291.6">Исаченков</text>
<text x="306" y="296.6">Копировал</text>
<text x="376" y="296.6">Формат</text>
<text x="396" y="296.6">A3</text>
</g>
<g font-size="5.3">
<text x="231.1" y="261.6">Изм.</text>
<text x="238.1" y="261.6">Лист</text>
<text x="286.1" y="261.6">Дата</text>
</g>
</svg>
